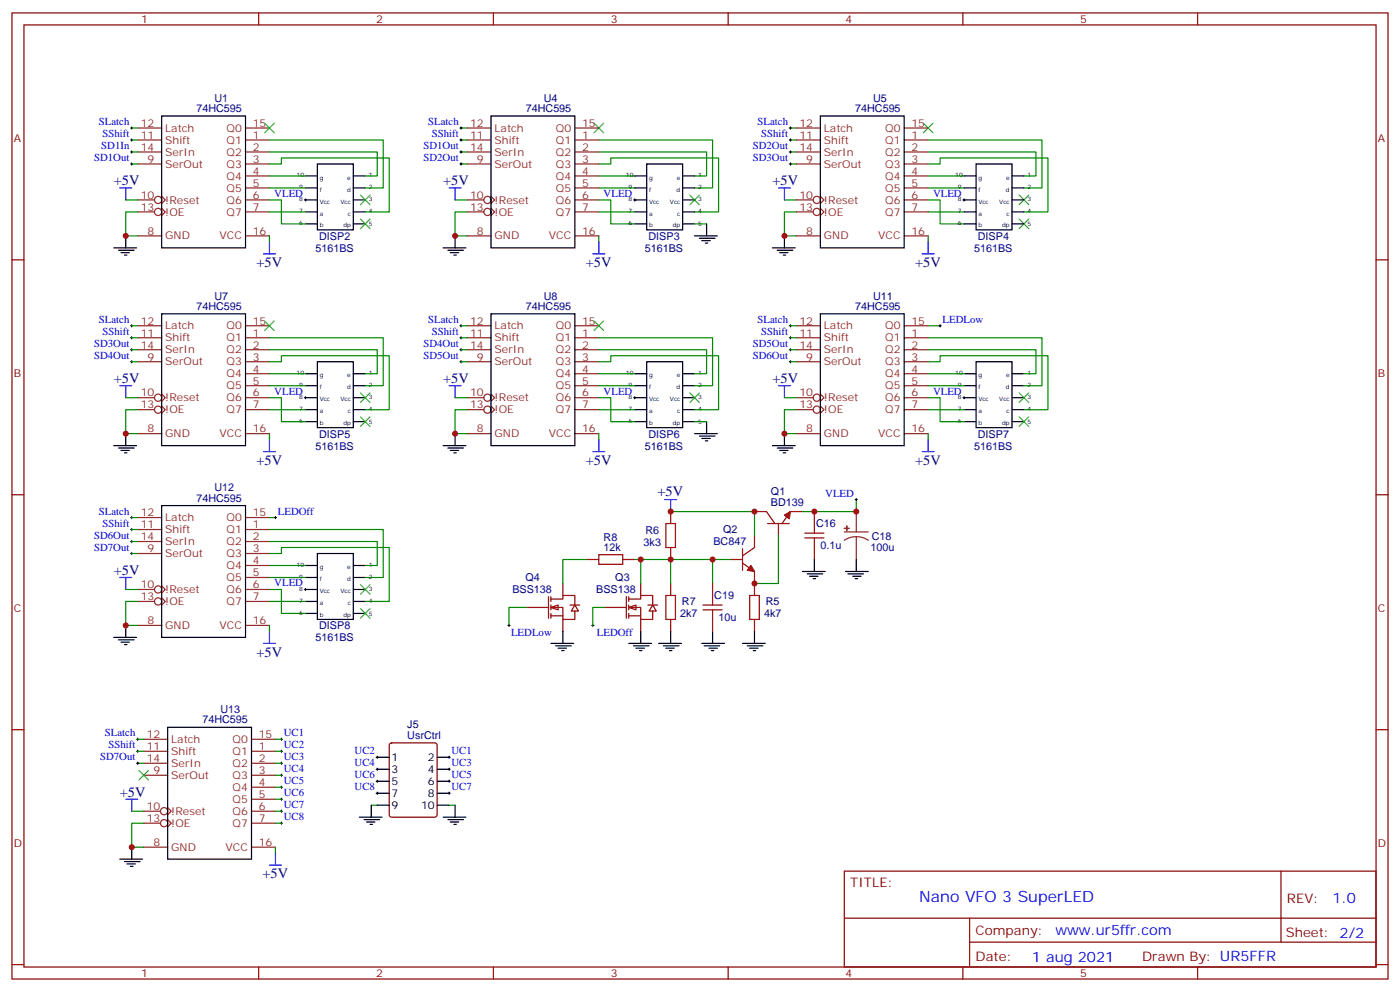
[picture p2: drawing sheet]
<svg xmlns="http://www.w3.org/2000/svg" width="412mm" height="292mm" viewBox="0 0 412 292" stroke-linecap="round" stroke-linejoin="round" font-family="sans-serif">
<g fill="none" stroke="#870000" stroke-width=".35">
<path d="M3.5 3.8h405.4v284.3h-405.4zM7.1 7.3h398.2v277.3h-398.2zM76.2 3.8v3.5M145.3 3.8v3.5M214.5 3.8v3.5M283.6 3.8v3.5M352.8 3.8v3.5M3.5 76.5h3.6M405.3 76.5h3.6M3.5 145.6h3.6M222.2 150.6h3.6l2.4 3.5M222.2 157.6v3.5l-3.5 2.5"/>
<path d="M226.1 154.1h6.4M229.3 154.1v3.5M236.4 150.6h-3.6l-2.4 3.5M405.3 145.6h3.6M215.2 164.7h3.5M218.7 165.7l3.5 2.5v3.5M218.7 161.5v6.4M3.5 214.8h3.6M405.3 214.8h3.6M248.7 256.4h156.6v28.2h-156.6zM377.3 256.4v20.9M248.7 270.2h156.5"/>
<path d="M285.6 277.3h119.6M285.6 270.2v14.2M3.5 283.9h3.6M76.2 284.6v3.5M145.3 284.6v3.5M214.5 284.6v3.5M283.6 284.6v3.5M352.8 284.6v3.5M405.3 283.9h3.6"/>
</g>
<g fill="none" stroke="#000" stroke-width=".35">
<path d="M47.6 34.1h24.7v38.9h-24.7zM144.6 34.1h24.7v38.9h-24.7zM241.7 34.1h24.6v38.9h-24.6zM90 51.8h3.5M90 55.3h3.5M90 58.8h3.5M93.5 48.3h10.6v19.4h-10.6zM104.1 51.8h3.5M104.1 55.3h3.5M104.1 58.8h3.5M187 51.8h3.5M187 55.3h3.5"/>
<path d="M187 58.8h3.5M190.5 48.3h10.6v19.4h-10.6zM201.1 51.8h3.5M201.1 55.3h3.5M201.1 58.8h3.5M284 51.8h3.5M284 55.3h3.5M284 58.8h3.5M287.5 48.3h10.6v19.4h-10.6zM298.1 51.8h3.5M298.1 55.3h3.5M298.1 58.8h3.5"/>
<path d="M33.5 73h6.7M34.9 73.7h4.6M35.6 74.4h2.5M36.7 75.1h.7M37 69.4v3.6M90 62.4h3.5M90 65.9h3.5M104.1 62.4h3.5M104.1 65.9h3.5M130.5 73h6.7M131.9 73.7h4.6M132.6 74.4h2.5"/>
<path d="M133.7 75.1h.7M134.1 69.4v3.6M187 62.4h3.5M187 65.9h3.5M201.1 62.4h3.5M201.1 65.9h3.5M227.5 73h6.7M229 73.7h4.5M229.7 74.4h2.4M230.7 75.1h.7M231.1 69.4v3.6M284 62.4h3.5"/>
<path d="M284 65.9h3.5M298.1 62.4h3.5M298.1 65.9h3.5M47.6 92.4h24.7v38.8h-24.7zM144.6 92.4h24.7v38.8h-24.7zM241.7 92.4h24.6v38.8h-24.6zM90 110h3.5M90 113.5h3.5M90 117.1h3.5M93.5 106.5h10.6v19.4h-10.6zM104.1 110h3.5M104.1 113.5h3.5"/>
<path d="M104.1 117.1h3.5M187 110h3.5M187 113.5h3.5M187 117.1h3.5M190.5 106.5h10.6v19.4h-10.6zM201.1 110h3.5M201.1 113.5h3.5M201.1 117.1h3.5M284 110h3.5M284 113.5h3.5M284 117.1h3.5M287.5 106.5h10.6v19.4h-10.6z"/>
<path d="M298.1 110h3.5M298.1 113.5h3.5M298.1 117.1h3.5M33.5 131.2h6.7M34.9 131.9h4.6M35.6 132.6h2.5M36.7 133.3h.7M37 127.6v3.6M90 120.6h3.5M90 124.1h3.5M104.1 120.6h3.5M104.1 124.1h3.5"/>
<path d="M130.5 131.2h6.7M131.9 131.9h4.6M132.6 132.6h2.5M133.7 133.3h.7M134.1 127.6v3.6M187 120.6h3.5M187 124.1h3.5M201.1 120.6h3.5M201.1 124.1h3.5M227.5 131.2h6.7M229 131.9h4.5M229.7 132.6h2.4"/>
<path d="M230.7 133.3h.7M231.1 127.6v3.6M284 120.6h3.5M284 124.1h3.5M298.1 120.6h3.5M298.1 124.1h3.5M47.6 148.8h24.7v38.8h-24.7zM90 166.4h3.5M90 170h3.5M90 173.5h3.5M90 177h3.5M93.5 162.9h10.6v19.4h-10.6z"/>
<path d="M104.1 166.4h3.5M104.1 170h3.5M104.1 173.5h3.5M104.1 177h3.5M33.5 187.6h6.7M34.9 188.3h4.6M35.6 189h2.5M36.7 189.7h.7M37 184.1v3.5M90 180.6h3.5M104.1 180.6h3.5"/>
</g>
<g fill="none" stroke="#8c2424" stroke-width=".35">
<path d="M40.6 37.7h7M72.3 37.7h7.1M137.6 37.7h7M169.3 37.7h7.1M234.6 37.7h7.1M266.3 37.7h7.1M40.6 44.7h7M40.6 41.2h7M40.6 48.3h7M40.6 58.8h4.9M47.6 57.8l1.1 1-1.1 1.1M72.3 44.7h7.1"/>
<path d="M72.3 41.2h7.1M72.3 48.3h7.1M72.3 51.8h7.1M72.3 55.3h7.1M72.3 58.8h7.1M137.6 44.7h7M137.6 41.2h7M137.6 48.3h7M137.6 58.8h4.9M144.6 57.8l1.1 1-1.1 1.1M169.3 44.7h7.1M169.3 41.2h7.1"/>
<path d="M169.3 48.3h7.1M169.3 51.8h7.1M169.3 55.3h7.1M169.3 58.8h7.1M234.6 44.7h7.1M234.6 41.2h7.1M234.6 48.3h7.1M234.6 58.8h4.9M241.7 57.8l1 1-1 1.1M266.3 44.7h7.1M266.3 41.2h7.1M266.3 48.3h7.1"/>
<path d="M266.3 51.8h7.1M266.3 55.3h7.1M266.3 58.8h7.1M40.6 62.4h4.9M40.6 69.4h7M47.6 61.3l1.1 1.1-1.1 1M72.3 62.4h7.1M72.3 69.4h7.1M137.6 62.4h4.9M137.6 69.4h7M144.6 61.3l1.1 1.1-1.1 1M169.3 62.4h7.1"/>
<path d="M169.3 69.4h7.1M234.6 62.4h4.9M234.6 69.4h7.1M241.7 61.3l1 1.1-1 1M266.3 62.4h7.1M266.3 69.4h7.1M40.6 95.9h7M40.6 99.4h7M72.3 95.9h7.1M72.3 99.4h7.1M137.6 95.9h7M137.6 99.4h7"/>
<path d="M169.3 95.9h7.1M169.3 99.4h7.1M234.6 95.9h7.1M234.6 99.4h7.1M266.3 95.9h7.1M266.3 99.4h7.1M40.6 102.9h7M40.6 106.5h7M40.6 117.1h4.9M47.6 119.5l1.1 1.1-1.1 1M47.6 116l1.1 1.1-1.1 1M72.3 102.9h7.1"/>
<path d="M72.3 106.5h7.1M72.3 110h7.1M72.3 113.5h7.1M72.3 117.1h7.1M137.6 102.9h7M137.6 106.5h7M137.6 117.1h4.9M144.6 119.5l1.1 1.1-1.1 1M144.6 116l1.1 1.1-1.1 1M169.3 102.9h7.1M169.3 106.5h7.1M169.3 110h7.1"/>
<path d="M169.3 113.5h7.1M169.3 117.1h7.1M234.6 102.9h7.1M234.6 106.5h7.1M234.6 117.1h4.9M241.7 119.5l1 1.1-1 1M241.7 116l1 1.1-1 1M266.3 102.9h7.1M266.3 106.5h7.1M266.3 110h7.1M266.3 113.5h7.1M266.3 117.1h7.1"/>
<path d="M40.6 120.6h4.9M40.6 127.6h7M72.3 120.6h7.1M72.3 127.6h7.1M137.6 120.6h4.9M137.6 127.6h7M169.3 120.6h7.1M169.3 127.6h7.1M234.6 120.6h4.9M234.6 127.6h7.1M266.3 120.6h7.1M266.3 127.6h7.1"/>
<path d="M40.6 159.4h7M40.6 152.3h7M40.6 155.9h7M72.3 159.4h7.1M72.3 152.3h7.1M72.3 155.9h7.1M40.6 177h4.9M40.6 162.9h7M40.6 173.5h4.9M47.6 176l1.1 1-1.1 1.1M47.6 172.4l1.1 1.1-1.1 1.1M72.3 177h7.1"/>
<path d="M72.3 162.9h7.1M72.3 166.4h7.1M72.3 170h7.1M72.3 173.5h7.1M40.6 184.1h7M72.3 184.1h7.1"/>
<circle cx="46.6" cy="58.8" r="1.06"/>
<circle cx="143.6" cy="58.8" r="1.06"/>
<circle cx="240.6" cy="58.8" r="1.06"/>
<circle cx="46.6" cy="62.4" r="1.06"/>
<circle cx="143.6" cy="62.4" r="1.06"/>
<circle cx="240.6" cy="62.4" r="1.06"/>
<circle cx="46.6" cy="117.1" r="1.06"/>
<circle cx="143.6" cy="117.1" r="1.06"/>
<circle cx="240.6" cy="117.1" r="1.06"/>
<circle cx="46.6" cy="120.6" r="1.06"/>
<circle cx="143.6" cy="120.6" r="1.06"/>
<circle cx="240.6" cy="120.6" r="1.06"/>
<circle cx="46.6" cy="173.5" r="1.06"/>
<circle cx="46.6" cy="177" r="1.06"/>
</g>
<g fill="none" stroke="#3c3" stroke-width=".35">
<path d="M78 36.3l2.8 2.8M80.8 36.3l-2.8 2.8M175 36.3l2.8 2.8M177.8 36.3l-2.8 2.8M272 36.3l2.8 2.8M274.8 36.3l-2.8 2.8M106.2 57.4l2.8 2.9M109 57.4l-2.8 2.9M203.2 57.4l2.8 2.9M206 57.4l-2.8 2.9M300.2 57.4l2.8 2.9M303 57.4l-2.8 2.9"/>
<path d="M106.2 64.5l2.8 2.8M109 64.5l-2.8 2.8M300.2 64.5l2.8 2.8M303 64.5l-2.8 2.8M78 94.5l2.8 2.8M80.8 94.5l-2.8 2.8M175 94.5l2.8 2.8M177.8 94.5l-2.8 2.8M106.2 115.6l2.8 2.9M109 115.6l-2.8 2.9M203.2 115.6l2.8 2.9M206 115.6l-2.8 2.9"/>
<path d="M300.2 115.6l2.8 2.9M303 115.6l-2.8 2.9M106.2 122.7l2.8 2.8M109 122.7l-2.8 2.8M300.2 122.7l2.8 2.8M303 122.7l-2.8 2.8M106.2 179.1l2.8 2.9M106.2 172.1l2.8 2.8M109 179.1l-2.8 2.9M109 172.1l-2.8 2.8"/>
</g>
<g fill="none" stroke="#008700" stroke-width=".35">
<path d="M38.8 37.7h1.8M135.8 37.7h1.8M232.8 37.7h1.8M37 58.8h3.6M38.8 41.2h1.8M38.8 44.7h1.8M38.8 48.3h1.8M79.4 58.8h3.5v7.1h7.1M79.4 44.7h31.7v7.1h-3.5M79.4 41.2h33.5v14.1h-5.3M79.4 48.3h3.5v-1.8h31.8v15.9h-7.1M79.4 51.8h10.6"/>
<path d="M79.4 55.3h10.6M134.1 58.8h3.5M135.8 41.2h1.8M135.8 44.7h1.8M135.8 48.3h1.8M176.4 48.3h3.5v-1.8h31.8v15.9h-7.1M176.4 41.2h33.5v14.1h-5.3M176.4 44.7h31.7v7.1h-3.5M176.4 58.8h3.5v7.1h7.1M176.4 51.8h10.6M176.4 55.3h10.6M231.1 58.8h3.5"/>
<path d="M232.8 41.2h1.8M232.8 44.7h1.8M232.8 48.3h1.8M273.4 48.3h3.5v-1.8h31.8v15.9h-7.1M273.4 41.2h33.5v14.1h-5.3M273.4 44.7h31.8v7.1h-3.6M273.4 58.8h3.5v7.1h7.1M273.4 51.8h10.6M273.4 55.3h10.6M40.6 62.4h-3.6v7h3.6M79.4 62.4h10.6M79.4 69.4v1.8"/>
<path d="M137.6 62.4h-3.5v7h3.5M176.4 62.4h10.6M176.4 69.4v1.8M234.6 62.4h-3.5v7h3.5M273.4 62.4h10.6M273.4 69.4v1.8M38.8 95.9h1.8M38.8 99.4h1.8M79.4 99.4h33.5v14.1h-5.3M135.8 95.9h1.8M135.8 99.4h1.8M176.4 99.4h33.5v14.1h-5.3"/>
<path d="M232.8 95.9h1.8M232.8 99.4h1.8M273.4 99.4h33.5v14.1h-5.3M37 117.1h3.6M38.8 102.9h1.8M38.8 106.5h1.8M79.4 117.1h3.5v7h7.1M79.4 102.9h31.7v7.1h-3.5M79.4 106.5h3.5v-1.8h31.8v15.9h-7.1M79.4 110h10.6M79.4 113.5h10.6M134.1 117.1h3.5"/>
<path d="M135.8 102.9h1.8M135.8 106.5h1.8M176.4 117.1h3.5v7h7.1M176.4 102.9h31.7v7.1h-3.5M176.4 106.5h3.5v-1.8h31.8v15.9h-7.1M176.4 110h10.6M176.4 113.5h10.6M231.1 117.1h3.5M232.8 102.9h1.8M232.8 106.5h1.8M273.4 117.1h3.5v7h7.1M273.4 102.9h31.8v7.1h-3.6"/>
<path d="M273.4 106.5h3.5v-1.8h31.8v15.9h-7.1M273.4 110h10.6M273.4 113.5h10.6M40.6 120.6h-3.6v7h3.6M79.4 127.6v1.8M79.4 120.6h10.6M137.6 120.6h-3.5v7h3.5M176.4 127.6v1.8M176.4 120.6h10.6M234.6 120.6h-3.5v7h3.5M273.4 127.6v1.8M273.4 120.6h10.6"/>
<path d="M38.8 152.3h1.8M38.8 155.9h1.8M38.8 159.4h1.8M79.4 159.4h31.7v7h-3.5M79.4 155.9h33.5v14.1h-5.3M37 173.5h3.6M38.8 162.9h1.8M40.6 177h-3.6v7.1h3.6M79.4 173.5h3.5v7.1h7.1M79.4 162.9h3.5v-1.8h31.8v15.9h-7.1M79.4 166.4h10.6M79.4 170h10.6"/>
<path d="M79.4 177h10.6M79.4 184.1v1.7"/>
</g>
<g fill="none" stroke="#000" stroke-width=".29">
<path d="M38.5 37.7h.7M38.8 37.3v.7M135.5 37.7h.7M135.8 37.3v.7M232.5 37.7h.7M232.8 37.3v.7M38.5 41.2h.7M38.5 44.7h.7M38.5 48.3h.7M38.8 40.9v.7M38.8 44.4v.7M38.8 47.9v.7"/>
<path d="M89.6 58.8h.7M90 58.5v.7M135.5 41.2h.7M135.5 44.7h.7M135.5 48.3h.7M135.8 40.9v.7M135.8 44.4v.7M135.8 47.9v.7M186.6 58.8h.7M187 58.5v.7M232.5 41.2h.7M232.5 44.7h.7"/>
<path d="M232.5 48.3h.7M232.8 40.9v.7M232.8 44.4v.7M232.8 47.9v.7M283.6 58.8h.7M284 58.5v.7M38.5 95.9h.7M38.5 99.4h.7M38.8 95.5v.7M38.8 99.1v.7M135.5 95.9h.7M135.5 99.4h.7"/>
<path d="M135.8 95.5v.7M135.8 99.1v.7M232.5 95.9h.7M232.5 99.4h.7M232.8 95.5v.7M232.8 99.1v.7M38.5 102.9h.7M38.5 106.5h.7M38.8 102.6v.7M38.8 106.1v.7M89.6 117.1h.7M90 116.7v.7"/>
<path d="M135.5 102.9h.7M135.5 106.5h.7M135.8 102.6v.7M135.8 106.1v.7M186.6 117.1h.7M187 116.7v.7M232.5 102.9h.7M232.5 106.5h.7M232.8 102.6v.7M232.8 106.1v.7M283.6 117.1h.7M284 116.7v.7"/>
<path d="M38.5 152.3h.7M38.5 155.9h.7M38.5 159.4h.7M38.8 152v.7M38.8 155.5v.7M38.8 159v.7M38.5 162.9h.7M38.8 162.6v.7M89.6 173.5h.7M90 173.1v.7"/>
</g>
<g fill="none" stroke="#00f" stroke-width=".35">
<path d="M35.3 55.3h3.5M37 55.3v3.5M132.3 55.3h3.5M134.1 55.3v3.5M229.3 55.3h3.5M231.1 55.3v3.5M77.6 74.7h3.5M79.4 71.2v3.5M174.6 74.7h3.6M176.4 71.2v3.5M271.6 74.7h3.6M273.4 71.2v3.5"/>
<path d="M35.3 113.5h3.5M37 113.5v3.6M132.3 113.5h3.5M134.1 113.5v3.6M229.3 113.5h3.5M231.1 113.5v3.6M77.6 132.9h3.5M79.4 129.4v3.5M174.6 132.9h3.6M176.4 129.4v3.5M271.6 132.9h3.6M273.4 129.4v3.5"/>
<path d="M195.8 147h3.5M197.6 147v3.6M35.3 170h3.5M37 170v3.5M77.6 189.4h3.5M79.4 185.8v3.6"/>
</g>
<g fill="#870000" stroke="#870000" stroke-width=".35">
<path d="M231.1 151.6l1.7-1-.3 2.1z"/>
<path d="M221.2 166.4l1 1.8-2.1-.3z"/>
</g>
<g fill="#fff" stroke="#870000" stroke-width=".35">
<path d="M185.2 178.8l2.1-.7v1.4z"/>
<path d="M192.3 178.1l1 1.7h-2.1z"/>
</g>
<g fill="none" stroke="#870000" stroke-width=".35">
<path d="M197.6 150.6v3.5M178.2 178.8h6.3M184.5 175.6v6.4M185.2 176.3h3.5v-1h3.6v2.8M185.2 178.8h3.5v3.5h3.6v-2.5M185.2 175.6v1.4M185.2 178.1v1.4M188.7 171.7v3.6M190.9 178.1h2.8M197.6 161.1v3.6M197.6 171.7v3.6M222.2 171.7v3.6"/>
<path d="M185.2 181.3h3.5M185.2 180.6v1.4M188.7 182.3v3.5M197.6 182.3v3.5M222.2 182.3v3.5"/>
</g>
<path d="M196.1 154.1h2.9v7h-2.9zM196.1 175.3h2.9v7h-2.9zM220.8 175.3h2.9v7h-2.9z" fill="none" stroke="#a10000" stroke-width=".35"/>
<path d="M218.7 189.4h6.7M220.1 190.1h4.6M220.8 190.8h2.5M221.9 191.5h.7M222.2 185.8v3.6" fill="none" stroke="#000" stroke-width=".35"/>
<g fill="#fff" stroke="#870000" stroke-width=".35">
<path d="M162.3 178.8l2.1-.7v1.4z"/>
<path d="M169.3 178.1l1.1 1.7h-2.1z"/>
</g>
<g fill="none" stroke="#870000" stroke-width=".35">
<path d="M239.9 150.6v3.5M155.2 178.8h6.4M161.6 175.6v6.4M162.3 176.3h3.5v-1h3.5v2.8M162.3 178.8h3.5v3.5h3.5v-2.5M162.3 175.6v1.4M162.3 178.1v1.4M165.8 171.7v3.6M167.9 178.1h2.8M172.9 164.7h3.5M183.4 164.7h3.6M209.9 171.7v3.6"/>
<path d="M239.9 161.1v3.6M162.3 181.3h3.5M162.3 180.6v1.4M165.8 182.3v3.5M209.9 182.3v3.5M114.9 218.9l.5-.2h12.7l.6 .4 .1 20.7-.5 .7h-12.9l-.7-.4v-20.7z"/>
</g>
<path d="M237.1 158.3h5.6M237.1 156.9h5.6M239.9 154.1v2.8M239.9 158.3v2.8M176.4 163.3h7v2.8h-7zM207.1 179.5h5.6M207.1 178.1h5.6M209.9 175.3v2.8M209.9 179.5v2.8" fill="none" stroke="#a10000" stroke-width=".35"/>
<g fill="none" stroke="#000" stroke-width=".35">
<path d="M204.6 69.4h6.7M206 70.1h4.6M206.7 70.8h2.5M207.8 71.5h.7M208.1 65.9v3.5M204.6 127.6h6.7M206 128.3h4.6M206.7 129h2.5M207.8 129.8h.7M208.1 124.1v3.5M236.4 168.2h6.7M237.8 168.9h4.6"/>
<path d="M238.5 169.6h2.4M239.5 170.3h.7M239.9 164.7v3.5M249.1 168.2h6.7M249.8 168.9h4.6M251.2 169.6h2.4M251.9 170.3h.7M252.2 164.7v3.5M162.3 189.4h6.7M163.7 190.1h4.6M164.4 190.8h2.5M165.5 191.5h.7"/>
<path d="M165.8 185.8v3.6M185.2 189.4h6.7M186.6 190.1h4.6M187.3 190.8h2.5M188.4 191.5h.7M188.7 185.8v3.6M194 189.4h6.7M195.4 190.1h4.6M196.1 190.8h2.5M197.2 191.5h.7M197.6 185.8v3.6M206.7 189.4h6.7"/>
<path d="M207.4 190.1h4.6M208.8 190.8h2.5M209.5 191.5h.8M209.9 185.8v3.6M49.4 214.1h24.7v38.8h-24.7zM109.4 237v3.5M111.1 222.9h3.6M111.1 226.4h3.6M111.1 229.9h3.6M111.1 233.5h3.6M111.1 237h3.6M128.8 222.9h3.5"/>
<path d="M128.8 226.4h3.5M128.8 229.9h3.5M128.8 233.5h3.5M128.8 237h3.5M134.1 237v3.5M35.3 252.9h6.7M36.7 253.6h4.6M37.4 254.3h2.5M38.5 255h.7M38.8 249.3v3.6M105.8 240.5h6.7M107.2 241.2h4.6"/>
<path d="M107.9 241.9h2.5M109 242.6h.7M130.5 240.5h6.7M131.9 241.2h4.6M132.6 241.9h2.5M133.7 242.6h.7"/>
</g>
<g fill="none" stroke="#008700" stroke-width=".35">
<path d="M204.6 65.9h3.5M273.4 95.9h3.5M204.6 124.1h3.5M79.4 152.3h1.7M197.6 150.6h24.6v7M229.3 157.6v14.1h-7.1M252.2 147v3.6h-15.8M155.2 178.8h-5.3v5.3M172.9 164.7h-7.1v7M178.2 178.8h-3.6v5.3M187 164.7h10.6M188.7 164.7v7"/>
<path d="M209.9 164.7v7M215.2 164.7h-17.6v7M40.6 217.6h1.7M81.1 217.6h1.8M38.8 238.8h3.5M40.6 221.1h1.7M40.6 224.6h1.7M81.1 221.1h1.8M81.1 224.6h1.8M81.1 238.8h1.8M81.1 235.2h1.8M81.1 228.2h1.8"/>
<path d="M81.1 231.7h1.8M109.4 237h1.7M132.3 237h1.8M42.3 242.3h-3.5v7h3.5M81.1 249.3v1.8M81.1 242.3h1.8"/>
</g>
<g fill="none" stroke="#8c2424" stroke-width=".35">
<path d="M248.7 156.6h7.1M252.2 158l1.9 .2 1.7 .8M252.2 158l-1.8 .2-1.7 .8M252.2 150.6v6M252.2 158v6.7M42.3 217.6h7.1M74.1 217.6h7M42.3 224.6h7.1M42.3 221.1h7.1M42.3 228.2h7.1M42.3 238.8h5M49.4 237.7l1 1.1-1 1"/>
<path d="M74.1 224.6h7M74.1 221.1h7M74.1 228.2h7M74.1 231.7h7M74.1 235.2h7M74.1 238.8h7M42.3 242.3h5M42.3 249.3h7.1M49.4 241.2l1 1.1-1 1M74.1 242.3h7M74.1 249.3h7"/>
<circle cx="48.3" cy="238.8" r="1.06"/>
<circle cx="48.3" cy="242.3" r="1.06"/>
</g>
<g fill="#8c2424" stroke="#8c2424" stroke-width=".35">
<path d="M248.7 155.5h1.4z"/>
<path d="M249.4 154.8v1.4z"/>
</g>
<g fill="none" stroke="#000" stroke-width=".29">
<path d="M276.6 95.9h.7M276.9 95.5v.7M80.8 152.3h.7M81.1 152v.7M251.9 147h.7M252.2 146.7v.7M149.6 184.1h.7M149.9 183.7v.7M174.3 184.1h.7M174.6 183.7v.7M40.2 217.6h.7M40.6 217.2v.7"/>
<path d="M82.5 217.6h.8M82.9 217.2v.7M40.2 221.1h.7M40.2 224.6h.7M40.6 220.8v.7M40.6 224.3v.7M82.5 221.1h.8M82.5 224.6h.8M82.5 231.7h.8M82.5 238.8h.8M82.5 228.2h.8M82.5 235.2h.8"/>
<path d="M82.9 220.8v.7M82.9 224.3v.7M82.9 227.8v.7M82.9 231.4v.7M82.9 234.9v.7M82.9 238.4v.7M110.8 222.9h.7M110.8 233.5h.7M110.8 229.9h.7M110.8 226.4h.7M111.1 222.5v.7M111.1 226.1v.7"/>
<path d="M111.1 229.6v.7M111.1 233.1v.7M131.9 222.9h.7M131.9 233.5h.7M131.9 229.9h.7M131.9 226.4h.7M132.3 222.5v.7M132.3 226.1v.7M132.3 229.6v.7M132.3 233.1v.7M82.5 242.3h.8M82.9 241.9v.7"/>
</g>
<path d="M37 235.2h3.6M38.8 235.2v3.6M79.4 254.6h3.5M81.1 251.1v3.5" fill="none" stroke="#00f" stroke-width=".35"/>
<path d="M40.9 226.8l2.8 2.8M43.7 226.8l-2.8 2.8" fill="none" stroke="#3c3" stroke-width=".35"/>
<g fill="#c00">
<circle cx="37" cy="69.4" r=".88"/>
<circle cx="134.1" cy="69.4" r=".88"/>
<circle cx="231.1" cy="69.4" r=".88"/>
<circle cx="37" cy="127.6" r=".88"/>
<circle cx="134.1" cy="127.6" r=".88"/>
<circle cx="231.1" cy="127.6" r=".88"/>
<circle cx="37" cy="184.1" r=".88"/>
<circle cx="222.3" cy="171.7" r=".88"/>
<circle cx="197.6" cy="164.7" r=".88"/>
<circle cx="188.7" cy="164.7" r=".88"/>
<circle cx="197.6" cy="150.6" r=".88"/>
<circle cx="222.3" cy="150.6" r=".88"/>
<circle cx="239.9" cy="150.6" r=".88"/>
<circle cx="252.2" cy="150.6" r=".88"/>
<circle cx="209.9" cy="164.7" r=".88"/>
<circle cx="38.8" cy="249.3" r=".88"/>
</g>
<text font-size="4.6" fill="#00f" x="270.8" y="265.4">Nano VFO 3 SuperLED</text>
<g font-size="4.2" fill="#000080">
<text x="33.5" y="54.5">+5V</text>
<text x="130.5" y="54.5">+5V</text>
<text x="227.5" y="54.5">+5V</text>
<text x="75.5" y="78.6">+5V</text>
<text x="172.6" y="78.6">+5V</text>
<text x="269.6" y="78.6">+5V</text>
<text x="33.5" y="112.7">+5V</text>
<text x="130.5" y="112.7">+5V</text>
<text x="227.5" y="112.7">+5V</text>
<text x="75.5" y="136.8">+5V</text>
<text x="172.6" y="136.8">+5V</text>
<text x="269.6" y="136.8">+5V</text>
<text x="193.7" y="145.9">+5V</text>
<text x="33.5" y="169.2">+5V</text>
<text x="75.5" y="193.3">+5V</text>
<text x="35.3" y="234.4">+5V</text>
<text x="77.3" y="258.5">+5V</text>
</g>
<g font-size="4.2" fill="#00f">
<text x="392.5" y="265.7">1.0</text>
<text x="310.9" y="275.2">www.ur5ffr.com</text>
<text x="304" y="283">1 aug 2021</text>
</g>
<g font-size="3.9" fill="#800">
<text x="250.5" y="261">TITLE:</text>
<text x="379.1" y="265.7">REV:</text>
<text x="287.4" y="275.2">Company:</text>
<text x="378.7" y="275.8">Sheet: 2/2</text>
<text x="287.4" y="282.9">Date:</text>
<text x="336.4" y="282.9">Drawn By: UR5FFR</text>
</g>
<g font-size="3.2" fill="#800">
<text x="41.6" y="6.8">1</text>
<text x="110.8" y="6.8">2</text>
<text x="179.9" y="6.8">3</text>
<text x="249.1" y="6.8">4</text>
<text x="318.2" y="6.8">5</text>
<text x="4.1" y="41.9">A</text>
<text x="405.9" y="41.9">A</text>
<text x="4.1" y="111.1">B</text>
<text x="405.9" y="111.1">B</text>
<text x="4.1" y="180.2">C</text>
<text x="405.9" y="180.2">C</text>
<text x="4.1" y="249.3">D</text>
<text x="405.9" y="249.3">D</text>
<text x="41.6" y="287.6">1</text>
<text x="110.8" y="287.6">2</text>
<text x="179.9" y="287.6">3</text>
<text x="249.1" y="287.6">4</text>
<text x="318.2" y="287.6">5</text>
</g>
<g font-size="3.2" fill="#000080">
<text x="57.9" y="33">74HC595</text>
<text x="63.2" y="30">U1</text>
<text x="154.9" y="33">74HC595</text>
<text x="160.2" y="30">U4</text>
<text x="251.9" y="33">74HC595</text>
<text x="257.2" y="30">U5</text>
<text x="94" y="70.6">DISP2</text>
<text x="191" y="70.6">DISP3</text>
<text x="288.1" y="70.6">DISP4</text>
<text x="92.9" y="74.1">5161BS</text>
<text x="189.9" y="74.1">5161BS</text>
<text x="287" y="74.1">5161BS</text>
<text x="63.2" y="88.2">U7</text>
<text x="160.2" y="88.2">U8</text>
<text x="257.2" y="88.2">U11</text>
<text x="57.9" y="91.2">74HC595</text>
<text x="154.9" y="91.2">74HC595</text>
<text x="251.9" y="91.2">74HC595</text>
<text x="94" y="128.8">DISP5</text>
<text x="191" y="128.8">DISP6</text>
<text x="288.1" y="128.8">DISP7</text>
<text x="92.9" y="132.3">5161BS</text>
<text x="189.9" y="132.3">5161BS</text>
<text x="287" y="132.3">5161BS</text>
<text x="57.9" y="147.6">74HC595</text>
<text x="63.2" y="144.7">U12</text>
<text x="227.1" y="148.8">BD139</text>
<text x="227.1" y="145.6">Q1</text>
<text x="240.4" y="155.2">C16</text>
<text x="177.8" y="159.1">R8</text>
<text x="189.6" y="160.6">3k3</text>
<text x="190.2" y="157">R6</text>
<text x="210.2" y="160.5">BC847</text>
<text x="213" y="157">Q2</text>
<text x="241.7" y="161.6">0.1u</text>
<text x="256.8" y="158.9">C18</text>
<text x="177.8" y="162.2">12k</text>
<text x="256.5" y="162">100u</text>
<text x="154.8" y="171.1">Q4</text>
<text x="181.3" y="171.1">Q3</text>
<text x="150.9" y="174.6">BSS138</text>
<text x="175.6" y="174.6">BSS138</text>
<text x="200.9" y="178.2">R7</text>
<text x="210.4" y="176.4">C19</text>
<text x="225.6" y="178.2">R5</text>
<text x="94" y="185.3">DISP8</text>
<text x="200.4" y="181.7">2k7</text>
<text x="211.7" y="182.8">10u</text>
<text x="225.1" y="181.7">4k7</text>
<text x="92.9" y="188.8">5161BS</text>
<text x="64.9" y="209.9">U13</text>
<text x="59.6" y="212.9">74HC595</text>
<text x="120" y="214.4">J5</text>
<text x="120" y="217.6">UsrCtrl</text>
</g>
<g font-size="3.2" fill="#00f">
<text x="29.1" y="36.8">SLatch</text>
<text x="30.2" y="40.3">SShift</text>
<text x="126.2" y="36.8">SLatch</text>
<text x="127.2" y="40.3">SShift</text>
<text x="223.2" y="36.8">SLatch</text>
<text x="224.2" y="40.3">SShift</text>
<text x="27.7" y="47.4">SD1Out</text>
<text x="29.8" y="43.9">SD1In</text>
<text x="124.7" y="47.4">SD2Out</text>
<text x="124.7" y="43.9">SD1Out</text>
<text x="221.7" y="47.4">SD3Out</text>
<text x="221.7" y="43.9">SD2Out</text>
<text x="80.8" y="58">VLED</text>
<text x="177.8" y="58">VLED</text>
<text x="274.8" y="58">VLED</text>
<text x="29.1" y="95">SLatch</text>
<text x="126.2" y="95">SLatch</text>
<text x="223.2" y="95">SLatch</text>
<text x="277.6" y="95">LEDLow</text>
<text x="30.2" y="98.5">SShift</text>
<text x="127.2" y="98.5">SShift</text>
<text x="224.2" y="98.5">SShift</text>
<text x="27.7" y="102.1">SD3Out</text>
<text x="27.7" y="105.6">SD4Out</text>
<text x="124.7" y="102.1">SD4Out</text>
<text x="124.7" y="105.6">SD5Out</text>
<text x="221.7" y="102.1">SD5Out</text>
<text x="221.7" y="105.6">SD6Out</text>
<text x="80.8" y="116.2">VLED</text>
<text x="177.8" y="116.2">VLED</text>
<text x="274.8" y="116.2">VLED</text>
<text x="243.1" y="146.2">VLED</text>
<text x="29.1" y="151.4">SLatch</text>
<text x="30.2" y="155">SShift</text>
<text x="81.8" y="151.4">LEDOff</text>
<text x="27.7" y="158.5">SD6Out</text>
<text x="27.7" y="162">SD7Out</text>
<text x="80.8" y="172.6">VLED</text>
<text x="150.5" y="187.3">LEDLow</text>
<text x="175.8" y="187.3">LEDOff</text>
<text x="30.9" y="216.7">SLatch</text>
<text x="32" y="220.2">SShift</text>
<text x="83.6" y="216.7">UC1</text>
<text x="83.6" y="220.2">UC2</text>
<text x="29.5" y="223.8">SD7Out</text>
<text x="83.6" y="223.8">UC3</text>
<text x="83.6" y="227.3">UC4</text>
<text x="104.5" y="225.5">UC4</text>
<text x="104.5" y="222">UC2</text>
<text x="133" y="222">UC1</text>
<text x="133" y="225.5">UC3</text>
<text x="83.6" y="230.8">UC5</text>
<text x="104.5" y="232.6">UC8</text>
<text x="104.5" y="229.1">UC6</text>
<text x="133" y="232.6">UC7</text>
<text x="133" y="229.1">UC5</text>
<text x="83.6" y="237.9">UC7</text>
<text x="83.6" y="234.4">UC6</text>
<text x="83.6" y="241.4">UC8</text>
</g>
<g font-size="3.2" fill="#8d2323">
<text x="41.5" y="40.9">11</text>
<text x="41.5" y="37.3">12</text>
<text x="48.7" y="38.7">Latch</text>
<text x="66.7" y="38.7">Q0</text>
<text x="74.4" y="37.3">15</text>
<text x="74.4" y="40.9">1</text>
<text x="138.5" y="40.9">11</text>
<text x="138.5" y="37.3">12</text>
<text x="145.7" y="38.7">Latch</text>
<text x="163.8" y="38.7">Q0</text>
<text x="171.4" y="37.3">15</text>
<text x="171.4" y="40.9">1</text>
<text x="235.5" y="40.9">11</text>
<text x="235.5" y="37.3">12</text>
<text x="242.7" y="38.7">Latch</text>
<text x="260.8" y="38.7">Q0</text>
<text x="268.5" y="37.3">15</text>
<text x="268.5" y="40.9">1</text>
<text x="41.5" y="44.4">14</text>
<text x="43.5" y="47.9">9</text>
<text x="48.7" y="45.8">SerIn</text>
<text x="48.7" y="42.3">Shift</text>
<text x="66.7" y="42.3">Q1</text>
<text x="66.7" y="45.8">Q2</text>
<text x="74.4" y="44.4">2</text>
<text x="74.4" y="47.9">3</text>
<text x="138.5" y="44.4">14</text>
<text x="140.5" y="47.9">9</text>
<text x="145.7" y="45.8">SerIn</text>
<text x="145.7" y="42.3">Shift</text>
<text x="163.8" y="42.3">Q1</text>
<text x="163.8" y="45.8">Q2</text>
<text x="171.4" y="44.4">2</text>
<text x="171.4" y="47.9">3</text>
<text x="235.5" y="44.4">14</text>
<text x="237.5" y="47.9">9</text>
<text x="242.7" y="45.8">SerIn</text>
<text x="242.7" y="42.3">Shift</text>
<text x="260.8" y="42.3">Q1</text>
<text x="260.8" y="45.8">Q2</text>
<text x="268.5" y="44.4">2</text>
<text x="268.5" y="47.9">3</text>
<text x="48.7" y="49.3">SerOut</text>
<text x="66.7" y="49.3">Q3</text>
<text x="66.7" y="52.8">Q4</text>
<text x="74.4" y="51.4">4</text>
<text x="145.7" y="49.3">SerOut</text>
<text x="163.8" y="49.3">Q3</text>
<text x="163.8" y="52.8">Q4</text>
<text x="171.4" y="51.4">4</text>
<text x="242.7" y="49.3">SerOut</text>
<text x="260.8" y="49.3">Q3</text>
<text x="260.8" y="52.8">Q4</text>
<text x="268.5" y="51.4">4</text>
<text x="41.5" y="58.5">10</text>
<text x="48.7" y="59.9">!Reset</text>
<text x="66.7" y="56.4">Q5</text>
<text x="66.7" y="59.9">Q6</text>
<text x="74.4" y="55">5</text>
<text x="74.4" y="58.5">6</text>
<text x="138.5" y="58.5">10</text>
<text x="145.7" y="59.9">!Reset</text>
<text x="163.8" y="56.4">Q5</text>
<text x="163.8" y="59.9">Q6</text>
<text x="171.4" y="55">5</text>
<text x="171.4" y="58.5">6</text>
<text x="235.5" y="58.5">10</text>
<text x="242.7" y="59.9">!Reset</text>
<text x="260.8" y="56.4">Q5</text>
<text x="260.8" y="59.9">Q6</text>
<text x="268.5" y="55">5</text>
<text x="268.5" y="58.5">6</text>
<text x="41.5" y="62">13</text>
<text x="48.7" y="63.4">!OE</text>
<text x="66.7" y="63.4">Q7</text>
<text x="74.4" y="62">7</text>
<text x="138.5" y="62">13</text>
<text x="145.7" y="63.4">!OE</text>
<text x="163.8" y="63.4">Q7</text>
<text x="171.4" y="62">7</text>
<text x="235.5" y="62">13</text>
<text x="242.7" y="63.4">!OE</text>
<text x="260.8" y="63.4">Q7</text>
<text x="268.5" y="62">7</text>
<text x="43.5" y="69.1">8</text>
<text x="48.7" y="70.5">GND</text>
<text x="64.7" y="70.5">VCC</text>
<text x="74.4" y="69.1">16</text>
<text x="140.5" y="69.1">8</text>
<text x="145.7" y="70.5">GND</text>
<text x="161.7" y="70.5">VCC</text>
<text x="171.4" y="69.1">16</text>
<text x="237.5" y="69.1">8</text>
<text x="242.7" y="70.5">GND</text>
<text x="258.7" y="70.5">VCC</text>
<text x="268.5" y="69.1">16</text>
<text x="41.5" y="95.5">12</text>
<text x="74.4" y="95.5">15</text>
<text x="138.5" y="95.5">12</text>
<text x="171.4" y="95.5">15</text>
<text x="235.5" y="95.5">12</text>
<text x="268.5" y="95.5">15</text>
<text x="41.5" y="99.1">11</text>
<text x="48.7" y="100.5">Shift</text>
<text x="48.7" y="96.9">Latch</text>
<text x="66.7" y="96.9">Q0</text>
<text x="66.7" y="100.5">Q1</text>
<text x="74.4" y="99.1">1</text>
<text x="138.5" y="99.1">11</text>
<text x="145.7" y="100.5">Shift</text>
<text x="145.7" y="96.9">Latch</text>
<text x="163.8" y="96.9">Q0</text>
<text x="163.8" y="100.5">Q1</text>
<text x="171.4" y="99.1">1</text>
<text x="235.5" y="99.1">11</text>
<text x="242.7" y="100.5">Shift</text>
<text x="242.7" y="96.9">Latch</text>
<text x="260.8" y="96.9">Q0</text>
<text x="260.8" y="100.5">Q1</text>
<text x="268.5" y="99.1">1</text>
<text x="41.5" y="102.6">14</text>
<text x="43.5" y="106.1">9</text>
<text x="48.7" y="104">SerIn</text>
<text x="48.7" y="107.5">SerOut</text>
<text x="66.7" y="104">Q2</text>
<text x="66.7" y="107.5">Q3</text>
<text x="74.4" y="102.6">2</text>
<text x="74.4" y="106.1">3</text>
<text x="138.5" y="102.6">14</text>
<text x="140.5" y="106.1">9</text>
<text x="145.7" y="104">SerIn</text>
<text x="145.7" y="107.5">SerOut</text>
<text x="163.8" y="104">Q2</text>
<text x="163.8" y="107.5">Q3</text>
<text x="171.4" y="102.6">2</text>
<text x="171.4" y="106.1">3</text>
<text x="235.5" y="102.6">14</text>
<text x="237.5" y="106.1">9</text>
<text x="242.7" y="104">SerIn</text>
<text x="242.7" y="107.5">SerOut</text>
<text x="260.8" y="104">Q2</text>
<text x="260.8" y="107.5">Q3</text>
<text x="268.5" y="102.6">2</text>
<text x="268.5" y="106.1">3</text>
<text x="66.7" y="111.1">Q4</text>
<text x="74.4" y="109.6">4</text>
<text x="74.4" y="113.2">5</text>
<text x="163.8" y="111.1">Q4</text>
<text x="171.4" y="109.6">4</text>
<text x="171.4" y="113.2">5</text>
<text x="260.8" y="111.1">Q4</text>
<text x="268.5" y="109.6">4</text>
<text x="268.5" y="113.2">5</text>
<text x="41.5" y="116.7">10</text>
<text x="48.7" y="118.1">!Reset</text>
<text x="66.7" y="114.6">Q5</text>
<text x="66.7" y="118.1">Q6</text>
<text x="74.4" y="116.7">6</text>
<text x="138.5" y="116.7">10</text>
<text x="145.7" y="118.1">!Reset</text>
<text x="163.8" y="114.6">Q5</text>
<text x="163.8" y="118.1">Q6</text>
<text x="171.4" y="116.7">6</text>
<text x="235.5" y="116.7">10</text>
<text x="242.7" y="118.1">!Reset</text>
<text x="260.8" y="114.6">Q5</text>
<text x="260.8" y="118.1">Q6</text>
<text x="268.5" y="116.7">6</text>
<text x="41.5" y="120.2">13</text>
<text x="48.7" y="121.6">!OE</text>
<text x="66.7" y="121.6">Q7</text>
<text x="74.4" y="120.2">7</text>
<text x="138.5" y="120.2">13</text>
<text x="145.7" y="121.6">!OE</text>
<text x="163.8" y="121.6">Q7</text>
<text x="171.4" y="120.2">7</text>
<text x="235.5" y="120.2">13</text>
<text x="242.7" y="121.6">!OE</text>
<text x="260.8" y="121.6">Q7</text>
<text x="268.5" y="120.2">7</text>
<text x="43.5" y="127.3">8</text>
<text x="48.7" y="128.7">GND</text>
<text x="64.7" y="128.7">VCC</text>
<text x="74.4" y="127.3">16</text>
<text x="140.5" y="127.3">8</text>
<text x="145.7" y="128.7">GND</text>
<text x="161.7" y="128.7">VCC</text>
<text x="171.4" y="127.3">16</text>
<text x="237.5" y="127.3">8</text>
<text x="242.7" y="128.7">GND</text>
<text x="258.7" y="128.7">VCC</text>
<text x="268.5" y="127.3">16</text>
<text x="41.5" y="155.5">11</text>
<text x="41.5" y="152">12</text>
<text x="48.7" y="153.4">Latch</text>
<text x="66.7" y="153.4">Q0</text>
<text x="74.4" y="152">15</text>
<text x="74.4" y="155.5">1</text>
<text x="41.5" y="159">14</text>
<text x="48.7" y="160.4">SerIn</text>
<text x="48.7" y="156.9">Shift</text>
<text x="66.7" y="156.9">Q1</text>
<text x="66.7" y="160.4">Q2</text>
<text x="74.4" y="159">2</text>
<text x="43.5" y="162.6">9</text>
<text x="48.7" y="164">SerOut</text>
<text x="66.7" y="164">Q3</text>
<text x="66.7" y="167.5">Q4</text>
<text x="74.4" y="162.6">3</text>
<text x="74.4" y="166.1">4</text>
<text x="41.5" y="173.1">10</text>
<text x="66.7" y="171">Q5</text>
<text x="74.4" y="169.6">5</text>
<text x="74.4" y="173.1">6</text>
<text x="41.5" y="176.7">13</text>
<text x="48.7" y="178.1">!OE</text>
<text x="48.7" y="174.6">!Reset</text>
<text x="66.7" y="174.6">Q6</text>
<text x="66.7" y="178.1">Q7</text>
<text x="74.4" y="176.7">7</text>
<text x="43.5" y="183.7">8</text>
<text x="48.7" y="185.1">GND</text>
<text x="64.7" y="185.1">VCC</text>
<text x="74.4" y="183.7">16</text>
<text x="43.2" y="220.8">11</text>
<text x="43.2" y="217.2">12</text>
<text x="50.4" y="218.7">Latch</text>
<text x="68.5" y="218.7">Q0</text>
<text x="76.2" y="217.2">15</text>
<text x="76.2" y="220.8">1</text>
<text x="43.2" y="224.3">14</text>
<text x="45.3" y="227.8">9</text>
<text x="50.4" y="225.7">SerIn</text>
<text x="50.4" y="222.2">Shift</text>
<text x="68.5" y="222.2">Q1</text>
<text x="68.5" y="225.7">Q2</text>
<text x="76.2" y="224.3">2</text>
<text x="76.2" y="227.8">3</text>
<text x="50.4" y="229.2">SerOut</text>
<text x="68.5" y="229.2">Q3</text>
<text x="68.5" y="232.8">Q4</text>
<text x="76.2" y="231.4">4</text>
<text x="43.2" y="238.4">10</text>
<text x="50.4" y="239.8">!Reset</text>
<text x="68.5" y="236.3">Q5</text>
<text x="68.5" y="239.8">Q6</text>
<text x="76.2" y="234.9">5</text>
<text x="76.2" y="238.4">6</text>
<text x="43.2" y="241.9">13</text>
<text x="50.4" y="243.3">!OE</text>
<text x="68.5" y="243.3">Q7</text>
<text x="76.2" y="241.9">7</text>
<text x="45.3" y="249">8</text>
<text x="50.4" y="250.4">GND</text>
<text x="66.4" y="250.4">VCC</text>
<text x="76.2" y="249">16</text>
</g>
<g font-size="3.2">
<text x="115.4" y="223.9">1</text>
<text x="115.4" y="227.5">3</text>
<text x="126" y="223.9">2</text>
<text x="126" y="227.5">4</text>
<text x="115.4" y="231">5</text>
<text x="126" y="231">6</text>
<text x="115.4" y="234.5">7</text>
<text x="115.4" y="238.1">9</text>
<text x="124" y="238.1">10</text>
<text x="126" y="234.5">8</text>
</g>
<g font-size="1.8">
<text x="87.4" y="52.1">10</text>
<text x="94.2" y="52.8">g</text>
<text x="102.3" y="52.8">e</text>
<text x="108.7" y="52.1">1</text>
<text x="184.4" y="52.1">10</text>
<text x="191.2" y="52.8">g</text>
<text x="199.3" y="52.8">e</text>
<text x="205.7" y="52.1">1</text>
<text x="281.4" y="52.1">10</text>
<text x="288.2" y="52.8">g</text>
<text x="296.3" y="52.8">e</text>
<text x="302.7" y="52.1">1</text>
<text x="88.1" y="59.2">8</text>
<text x="88.1" y="55.7">9</text>
<text x="94.2" y="59.9">Vcc</text>
<text x="94.2" y="56.4">f</text>
<text x="100.3" y="59.9">Vcc</text>
<text x="102.3" y="56.4">d</text>
<text x="108.7" y="55.7">2</text>
<text x="108.7" y="59.2">3</text>
<text x="185.1" y="59.2">8</text>
<text x="185.1" y="55.7">9</text>
<text x="191.2" y="59.9">Vcc</text>
<text x="191.2" y="56.4">f</text>
<text x="197.3" y="59.9">Vcc</text>
<text x="199.3" y="56.4">d</text>
<text x="205.7" y="55.7">2</text>
<text x="205.7" y="59.2">3</text>
<text x="282.2" y="59.2">8</text>
<text x="282.2" y="55.7">9</text>
<text x="288.2" y="59.9">Vcc</text>
<text x="288.2" y="56.4">f</text>
<text x="294.4" y="59.9">Vcc</text>
<text x="296.3" y="56.4">d</text>
<text x="302.7" y="55.7">2</text>
<text x="302.7" y="59.2">3</text>
<text x="88.1" y="62.7">7</text>
<text x="94.2" y="63.4">a</text>
<text x="102.4" y="63.4">c</text>
<text x="108.7" y="62.7">4</text>
<text x="185.1" y="62.7">7</text>
<text x="191.2" y="63.4">a</text>
<text x="199.5" y="63.4">c</text>
<text x="205.7" y="62.7">4</text>
<text x="282.2" y="62.7">7</text>
<text x="288.2" y="63.4">a</text>
<text x="296.5" y="63.4">c</text>
<text x="302.7" y="62.7">4</text>
<text x="88.1" y="66.3">6</text>
<text x="94.2" y="67">b</text>
<text x="101.2" y="67">dp</text>
<text x="108.7" y="66.6">5</text>
<text x="185.1" y="66.3">6</text>
<text x="191.2" y="67">b</text>
<text x="198.2" y="67">dp</text>
<text x="205.7" y="66.6">5</text>
<text x="282.2" y="66.3">6</text>
<text x="288.2" y="67">b</text>
<text x="295.2" y="67">dp</text>
<text x="302.7" y="66.6">5</text>
<text x="87.4" y="110.3">10</text>
<text x="88.1" y="113.9">9</text>
<text x="94.2" y="111.1">g</text>
<text x="102.3" y="111.1">e</text>
<text x="108.7" y="110.3">1</text>
<text x="108.7" y="113.9">2</text>
<text x="184.4" y="110.3">10</text>
<text x="185.1" y="113.9">9</text>
<text x="191.2" y="111.1">g</text>
<text x="199.3" y="111.1">e</text>
<text x="205.7" y="110.3">1</text>
<text x="205.7" y="113.9">2</text>
<text x="281.4" y="110.3">10</text>
<text x="282.2" y="113.9">9</text>
<text x="288.2" y="111.1">g</text>
<text x="296.3" y="111.1">e</text>
<text x="302.7" y="110.3">1</text>
<text x="302.7" y="113.9">2</text>
<text x="88.1" y="117.4">8</text>
<text x="94.2" y="118.1">Vcc</text>
<text x="94.2" y="114.6">f</text>
<text x="100.3" y="118.1">Vcc</text>
<text x="102.3" y="114.6">d</text>
<text x="108.7" y="117.4">3</text>
<text x="185.1" y="117.4">8</text>
<text x="191.2" y="118.1">Vcc</text>
<text x="191.2" y="114.6">f</text>
<text x="197.3" y="118.1">Vcc</text>
<text x="199.3" y="114.6">d</text>
<text x="205.7" y="117.4">3</text>
<text x="282.2" y="117.4">8</text>
<text x="288.2" y="118.1">Vcc</text>
<text x="288.2" y="114.6">f</text>
<text x="294.4" y="118.1">Vcc</text>
<text x="296.3" y="114.6">d</text>
<text x="302.7" y="117.4">3</text>
<text x="88.1" y="124.5">6</text>
<text x="88.1" y="120.9">7</text>
<text x="94.2" y="125.2">b</text>
<text x="94.2" y="121.6">a</text>
<text x="101.2" y="125.2">dp</text>
<text x="102.4" y="121.6">c</text>
<text x="108.7" y="120.9">4</text>
<text x="108.7" y="124.8">5</text>
<text x="185.1" y="124.5">6</text>
<text x="185.1" y="120.9">7</text>
<text x="191.2" y="125.2">b</text>
<text x="191.2" y="121.6">a</text>
<text x="198.2" y="125.2">dp</text>
<text x="199.5" y="121.6">c</text>
<text x="205.7" y="120.9">4</text>
<text x="205.7" y="124.8">5</text>
<text x="282.2" y="124.5">6</text>
<text x="282.2" y="120.9">7</text>
<text x="288.2" y="125.2">b</text>
<text x="288.2" y="121.6">a</text>
<text x="295.2" y="125.2">dp</text>
<text x="296.5" y="121.6">c</text>
<text x="302.7" y="120.9">4</text>
<text x="302.7" y="124.8">5</text>
<text x="87.4" y="166.8">10</text>
<text x="94.2" y="167.5">g</text>
<text x="102.3" y="167.5">e</text>
<text x="108.7" y="166.8">1</text>
<text x="88.1" y="173.8">8</text>
<text x="88.1" y="170.3">9</text>
<text x="94.2" y="171">f</text>
<text x="102.3" y="171">d</text>
<text x="108.7" y="170.3">2</text>
<text x="108.7" y="173.8">3</text>
<text x="88.1" y="177.4">7</text>
<text x="94.2" y="178.1">a</text>
<text x="94.2" y="174.6">Vcc</text>
<text x="100.3" y="174.6">Vcc</text>
<text x="102.4" y="178.1">c</text>
<text x="108.7" y="177.4">4</text>
<text x="88.1" y="180.9">6</text>
<text x="94.2" y="181.6">b</text>
<text x="101.2" y="181.6">dp</text>
<text x="108.7" y="181.3">5</text>
</g>
</svg>
